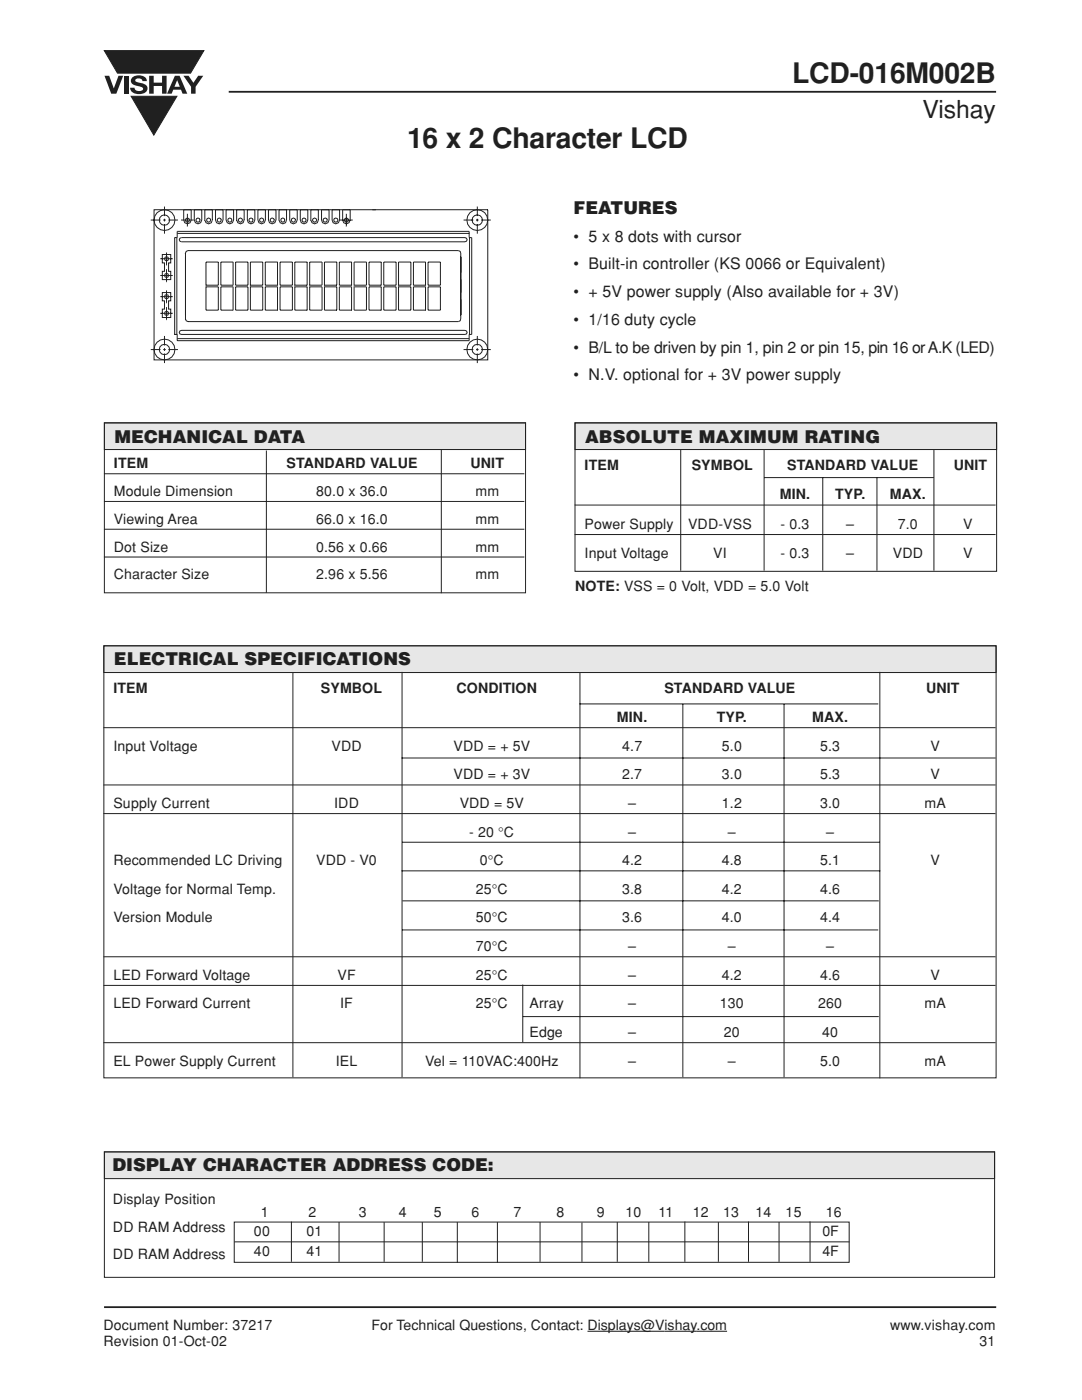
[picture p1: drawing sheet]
<svg xmlns="http://www.w3.org/2000/svg" width="216mm" height="279mm" viewBox="0 0 216 279" stroke-linecap="round" stroke-linejoin="round" font-family="sans-serif">
<path d="M45.6 18.3h153.2M20.8 260.9h178" fill="none" stroke="#231f20" stroke-width=".36"/>
<g fill="#231f20">
<path d="M20.9 15.1h.9l.9 2.5 .9-2.5h1l-1.4 3.6h-1z"/>
<path d="M24.7 15.1h.9v3.6h-.9z"/>
<path d="M26.4 15.4a2.08 2.08 0 0 1 2.8 .4l.1 .4h-.9a.78 .78 0 0 0-.7-.6 .78 .78 0 0 0-.7 .5l.2 .2 1 .3a1.07 1.07 0 0 1 1.2 1 1.07 1.07 0 0 1-1.1 1.1 1.72 1.72 0 0 1-2.3-1.2h.8a.95 .95 0 0 0 .8 .7 .95 .95 0 0 0 1-.5 1.3 1.3 0 0 0-1.3-.6 1.03 1.03 0 0 1-1-.5 1.03 1.03 0 0 1 .1-1.2z"/>
<path d="M29.8 15.1h.9v1.4h1.6v-1.4h.9v3.6h-.9v-1.5h-1.6v1.5h-.9z"/>
<path d="M36.6 15.1h1l1 1.4 .9-1.4h1.1l-1.6 2.2v1.4h-.9v-1.4z"/>
<path d="M20.8 10.1h19.9l-2.7 4.5h-14.6z"/>
<path d="M34.9 15.1h.9l1.6 3.6h-1l-.3-.8h-1.5l-.3 .8h-1zM35.3 16l-.5 1.3h1.1z"/>
</g>
<path d="M20.8 10.1h19.9l-2.7 4.5h-14.6z" fill="none" stroke="#231f20" stroke-width=".2"/>
<path d="M26.2 19.2h9.1l-4.6 7.8z" fill="#231f20"/>
<path d="M26.2 19.2h9.1l-4.6 7.8z" fill="none" stroke="#231f20" stroke-width=".2"/>
<path d="M117.2 265.7h27.9" fill="none" stroke="#231f20" stroke-width=".21"/>
<path d="M20.8 84.4h84.1v5.3h-84.1z" fill-rule="evenodd" fill="#e6e7e9" stroke="#231f20" stroke-width=".2"/>
<path d="M20.7 94.6h83.9M20.8 84.4h84.1v33.9h-84.1zM53.2 89.9v28.4M88.1 89.7v28.7M20.7 100.1h83.9M20.7 105.6h83.9M20.7 111.2h83.9" fill="none" stroke="#231f20" stroke-width=".2"/>
<path d="M114.7 84.4h84.2v5.3h-84.2z" fill-rule="evenodd" fill="#e6e7e9" stroke="#231f20" stroke-width=".2"/>
<path d="M114.7 84.4h84.2v29.6h-84.2zM135.8 89.8v24.1M152.4 95.3h33.8M152.5 89.8v24.1M164.2 95.2v18.7M175 95.2v18.7M186.4 89.8v24.1M114.6 100.8h84.1M114.6 106.7h84.1" fill="none" stroke="#231f20" stroke-width=".2"/>
<path d="M20.7 128.9h178.1v5.3h-178.1z" fill-rule="evenodd" fill="#e6e7e9" stroke="#231f20" stroke-width=".2"/>
<g fill="none" stroke="#231f20" stroke-width=".2">
<path d="M20.7 128.9h178.1v86.2h-178.1zM58.4 134.3v80.7M80.2 134.1v80.9M115.7 134.3v80.9M175.6 134.1v81.1M20.6 145.2h178.1M20.6 156.7h178.1M80.1 151.3h118.6M115.6 140.5h59.6M136.3 140.5v74.5M156.4 140.5v74.5M20.6 162.4h178.1"/>
<path d="M80.1 173.8h95.5M80.2 168.1h95.3M80.4 179.8h94.9M20.6 190.9h178.1M20.6 196.7h178.1M80.2 185.6h95M104.3 196.5v11.5M20.6 208.1h178.1M104.3 202.9h71"/>
</g>
<path d="M20.8 229.9h177.7v5.3h-177.7z" fill-rule="evenodd" fill="#e6e7e9" stroke="#231f20" stroke-width=".2"/>
<g fill="none" stroke="#231f20" stroke-width=".2">
<path d="M30.1 43.9h1.9M30.7 41.9h66.6v29.9h-66.6zM32 51.6h2.5M32 55h2.5M32 59.2h2.5M32.4 50.8h1.7v1.7h-.5v1.6h.5v1.7h-1.7v-1.7h.4v-1.6h-.4zM32.4 58.4h1.7v1.6h-.5v1.7h.5v1.7h-1.7v-1.7h.4v-1.7h-.4zM32.6 43.9h.5M32.8 41.2v1.9M32.8 43.7v.5M32.8 44.7v1.9M33.2 50.4l.1 2.5"/>
<path d="M33.2 53.7l.1 2.5M33.2 58l.1 2.4M33.6 59.2l-.1-.3-.3-.1-.3 .1-.1 .3 .1 .3 .3 .1 .3-.1 .2-.3M33.6 55l-.1-.3-.3-.1-.3 .1-.1 .3 .1 .3 .3 .1 .3-.1 .2-.3M33.6 51.6l-.1-.2-.3-.2-.3 .2-.1 .2 .1 .3 .3 .2 .3-.2 .2-.3M33.6 43.9h1.9M35.3 47.4v19.3M35.4 46.2h58.2v1.2h.5v19.3h-.5v1.3h-58.2v-1.3h-.5v-19.3h.5zM35.4 46.6h58.2M35.9 47.5l.3-.1h56.6l.3 .1 .1 .4-.1 .2-.3 .2h-56.6l-.3-.2-.1-.2zM36.2 43.9h2.5M36.7 41.9h1.5v2l-.3 .5-.5 .3-.5-.3-.2-.5z"/>
<path d="M37 51.3v11.6M37.4 42.7v2.5M38.8 41.9h1.5v2l-.3 .5-.5 .3-.5-.3-.2-.5zM39.9 43.9l-.1-.3-.3-.1-.3 .1-.1 .3 .1 .3 .3 .1 .3-.1 .2-.3M40.9 41.9v2M40.9 43.9l.2 .5 .5 .3 .6-.3 .2-.5M40.9 41.9h1.5M41.1 57.2h2.5v4.7h-2.5zM41.1 52.3h2.5v4.6h-2.5zM42.4 41.9v2M43 41.9h1.5v2l-.2 .5-.6 .3-.5-.3-.2-.5zM44.1 43.9l-.1-.3-.3-.1-.2 .1-.2 .3 .2 .3 .2 .1 .3-.1 .2-.3"/>
<path d="M45.1 41.9h1.5v2l-.2 .5-.6 .3-.5-.3-.2-.5zM46.5 57.2v4.7h-2.4v-4.7h2.4M46.5 52.3v4.6M46.5 52.3h-2.4v4.6h2.4M47 52.3h2.5v4.6h-2.5zM47 57.2h2.5v4.7h-2.5zM47.2 41.9h1.5v2l-.2 .5-.5 .3-.6-.3-.2-.5zM49.4 41.9h1.5v2l-.3 .5-.5 .3-.5-.3-.2-.5zM50 57.2h2.4v4.7h-2.4zM50 52.3h2.4v4.6h-2.4zM50.5 43.9l-.1-.3-.3-.1-.3 .1-.1 .3 .1 .3 .3 .1 .3-.1 .1-.3M51.5 41.9h1.5v2l-.3 .5-.5 .3-.5-.3-.2-.5z"/>
<path d="M53.6 41.9h1.5v2l-.3 .5-.5 .3-.5-.3-.2-.5zM54.7 43.9l-.1-.3-.3-.1-.3 .1-.1 .3 .1 .3 .3 .1 .3-.1 .2-.3M55.4 57.2v4.7h-2.5v-4.7h2.5M55.4 52.3v4.6M55.4 52.3h-2.5v4.6h2.5M55.7 41.9v2M55.7 43.9l.2 .5 .5 .3 .6-.3 .2-.5M55.7 41.9h1.5M55.9 52.3h2.4v4.6h-2.4zM55.9 57.2h2.4v4.7h-2.4zM57.2 41.9v2M57.8 41.9h1.5v2l-.2 .5-.6 .3-.5-.3-.2-.5z"/>
<path d="M58.8 57.2h2.5v4.7h-2.5l.1-4.7M58.8 52.3h2.5v4.6h-2.5zM59.9 41.9h1.5v2l-.2 .5-.5 .3-.6-.3-.2-.5zM61.8 52.3h2.5v4.6h-2.5zM61.8 57.2h2.5v4.7h-2.5zM62 41.9l.1 2M62 43.9l.3 .5 .5 .3 .5-.3 .2-.5M62.1 41.9h1.4M63.5 41.9v2M64.2 41.9h1.5v2l-.3 .5-.5 .3-.5-.3-.2-.5zM65.3 43.9l-.1-.3-.3-.1-.3 .1-.1 .3 .1 .3 .3 .1 .3-.1 .1-.3M66.3 41.9h1.5v2l-.3 .5-.5 .3-.5-.3-.2-.5z"/>
<path d="M67.2 57.2v4.7h-2.5v-4.7h2.5M67.2 52.3v4.6M67.2 52.3h-2.5v4.6h2.5M67.9 43.9h2.5M68.4 41.9h1.5v2l-.3 .5-.5 .3-.5-.3-.2-.5zM69.1 42.7v2.5M70.2 57.2v4.7h-2.5v-4.7h2.5M70.2 52.3v4.6M70.2 52.3h-2.5v4.6h2.5M70.7 52.3h2.4v4.6h-2.4zM70.7 57.2h2.4v4.7h-2.4v-4.7M73.6 57.2h2.5v4.7h-2.5z"/>
<path d="M73.6 52.3h2.5v4.6h-2.5zM74.3 41.9h.7M76.6 52.3h2.4v4.6h-2.4zM76.6 57.2h2.4v4.7h-2.4zM79.5 57.2h2.5v4.7h-2.5v-4.7M79.5 52.3h2.5v4.6h-2.5zM84.9 57.2v4.7h-2.4v-4.7h2.4M84.9 52.3v4.6M84.9 52.3h-2.4v4.6h2.4M85.4 52.3h2.5v4.6h-2.5zM85.4 57.2h2.5v4.7h-2.5zM91.9 55.8l.1 2.6"/>
<path d="M92 54.5l-.1-3.2 .1 11.6-.1-3.2M92.5 43.9h2M93.7 47.4v19.3M95 43.9h.5M95.2 41.2v1.9M95.2 43.7v.5M95.2 44.7v1.9M96.1 43.9h1.8M30.1 69.8h1.9M32 62.5h2.5M32.6 69.8h.5M32.8 67v2"/>
<path d="M32.8 69.5v.5M32.8 70.6v1.9M33.2 61.3l.1 2.5M33.6 62.5l-.1-.3-.3-.1-.3 .1-.1 .3 .1 .3 .3 .2 .3-.2 .2-.3M33.6 69.8h1.9M35.4 67.6h58.2M35.9 66.1l.3-.2h56.6l.3 .2 .1 .2-.1 .3-.3 .1h-56.6l-.3-.1-.1-.3zM37.5 64.2h54l.3-.2 .2-.3-.1-13.2-.1-.3-.3-.2h-54l-.3 .2-.2 .3v13.2l.2 .3 .3 .2M92.5 69.8h2M95 69.8h.5M95.2 67v2M95.2 69.5v.5"/>
<path d="M95.2 70.6v1.9M96.1 69.8h1.8M20.8 229.9h177.7v25h-177.7zM46.7 243.9h122.7v8h-122.7zM46.8 247.8h122.7M58.1 243.8v8M67.7 243.9v7.9M76.6 243.9v7.9M84.3 243.9v7.9M91.3 243.9v8.1M99.3 243.9v8.1M107.8 243.9v7.9"/>
<path d="M116.1 244v7.8M123.2 243.9v7.9M129.5 243.9v7.9M136.7 243.8v8M143.3 243.9v7.9M149.4 243.8v8M155.5 243.9v7.9M161.6 243.8v8"/>
<circle cx="32.8" cy="43.9" r="1.05"/>
<circle cx="32.8" cy="43.9" r="2.08"/>
<circle cx="37.4" cy="43.9" r=".42"/>
<circle cx="41.6" cy="43.9" r=".42"/>
<circle cx="45.9" cy="43.9" r=".42"/>
<circle cx="48" cy="43.9" r=".42"/>
<circle cx="52.2" cy="43.9" r=".42"/>
<circle cx="56.4" cy="43.9" r=".42"/>
<circle cx="58.5" cy="43.9" r=".42"/>
<circle cx="60.7" cy="43.9" r=".42"/>
<circle cx="62.8" cy="43.9" r=".42"/>
<circle cx="67" cy="43.9" r=".42"/>
<circle cx="69.1" cy="43.9" r=".42"/>
<circle cx="95.2" cy="43.9" r="1.05"/>
<circle cx="95.2" cy="43.9" r="2.08"/>
<circle cx="32.8" cy="69.8" r="1.05"/>
<circle cx="32.8" cy="69.8" r="2.08"/>
<circle cx="95.2" cy="69.8" r="1.05"/>
<circle cx="95.2" cy="69.8" r="2.08"/>
</g>
<g font-size="5.6" fill="#231f20">
<text x="158.1" y="16.5">LCD-016M002B</text>
<text x="81.2" y="29.5">16 x 2 Character LCD</text>
</g>
<text font-size="4.9" fill="#231f20" x="184.1" y="23.6">Vishay</text>
<g font-size="3.5" fill="#231f20">
<text x="114.4" y="42.7">FEATURES</text>
<text x="22.8" y="88.4">MECHANICAL DATA</text>
<text x="116.8" y="88.4">ABSOLUTE MAXIMUM RATING</text>
<text x="22.7" y="132.7">ELECTRICAL SPECIFICATIONS</text>
<text x="22.4" y="233.7">DISPLAY CHARACTER ADDRESS CODE:</text>
</g>
<g font-size="3.2" fill="#231f20">
<text x="114.4" y="48.2">• 5 x 8 dots with cursor</text>
<text x="114.4" y="53.8">• Built-in controller (KS 0066 or Equivalent)</text>
<text x="114.4" y="59.3">• + 5V power supply (Also available for + 3V)</text>
<text x="114.4" y="64.8">• 1/16 duty cycle</text>
<text x="114.4" y="70.4">• B/L to be driven by pin 1, pin 2 or pin 15, pin 16 or A.K (LED)</text>
<text x="114.4" y="75.9">• N.V. optional for + 3V power supply</text>
</g>
<g font-size="2.8" fill="#231f20">
<text x="22.7" y="93.5">ITEM</text>
<text x="57.2" y="93.5">STANDARD VALUE</text>
<text x="93.9" y="93.5">UNIT</text>
<text x="116.7" y="93.7">ITEM</text>
<text x="138" y="93.7">SYMBOL</text>
<text x="157.1" y="93.7">STANDARD VALUE</text>
<text x="190.3" y="93.7">UNIT</text>
<text x="22.7" y="99">Module Dimension</text>
<text x="63.1" y="99">80.0 x 36.0</text>
<text x="94.9" y="99">mm</text>
<text x="155.6" y="99.6">MIN.</text>
<text x="166.6" y="99.6">TYP.</text>
<text x="177.6" y="99.6">MAX.</text>
<text x="22.7" y="104.5">Viewing Area</text>
<text x="63.1" y="104.5">66.0 x 16.0</text>
<text x="94.9" y="104.5">mm</text>
<text x="116.7" y="105.5">Power Supply</text>
<text x="137.3" y="105.5">VDD-VSS</text>
<text x="155.8" y="105.5">- 0.3</text>
<text x="168.9" y="105.5">–</text>
<text x="179.2" y="105.5">7.0</text>
<text x="192.2" y="105.5">V</text>
<text x="22.7" y="110.1">Dot Size</text>
<text x="63.1" y="110.1">0.56 x 0.66</text>
<text x="94.9" y="110.1">mm</text>
<text x="116.7" y="111.4">Input Voltage</text>
<text x="142.3" y="111.4">VI</text>
<text x="155.7" y="111.4">- 0.3</text>
<text x="168.9" y="111.4">–</text>
<text x="178.1" y="111.4">VDD</text>
<text x="192.2" y="111.4">V</text>
<text x="22.7" y="115.6">Character Size</text>
<text x="63.1" y="115.6">2.96 x 5.56</text>
<text x="94.9" y="115.6">mm</text>
<text x="114.8" y="118">NOTE: VSS = 0 Volt, VDD = 5.0 Volt</text>
<text x="22.6" y="138.4">ITEM</text>
<text x="64" y="138.4">SYMBOL</text>
<text x="91.1" y="138.4">CONDITION</text>
<text x="132.6" y="138.4">STANDARD VALUE</text>
<text x="184.8" y="138.4">UNIT</text>
<text x="22.6" y="149.8">Input Voltage</text>
<text x="66.1" y="149.8">VDD</text>
<text x="90.5" y="149.8">VDD = + 5V</text>
<text x="123.1" y="144.1">MIN.</text>
<text x="124.2" y="149.8">4.7</text>
<text x="143" y="144.1">TYP.</text>
<text x="144.1" y="149.8">5.0</text>
<text x="162.1" y="144.1">MAX.</text>
<text x="163.6" y="149.8">5.3</text>
<text x="185.7" y="149.8">V</text>
<text x="90.5" y="155.5">VDD = + 3V</text>
<text x="124.2" y="155.5">2.7</text>
<text x="144" y="155.5">3.0</text>
<text x="163.6" y="155.5">5.3</text>
<text x="185.7" y="155.5">V</text>
<text x="22.6" y="161.2">Supply Current</text>
<text x="66.7" y="161.2">IDD</text>
<text x="91.7" y="161.2">VDD = 5V</text>
<text x="125.3" y="161.2">–</text>
<text x="144.1" y="161.2">1.2</text>
<text x="163.7" y="161.2">3.0</text>
<text x="184.5" y="161.2">mA</text>
<text x="93.6" y="166.9">- 20 °C</text>
<text x="125.3" y="166.9">–</text>
<text x="145.2" y="166.9">–</text>
<text x="164.8" y="166.9">–</text>
<text x="22.6" y="172.7">Recommended LC Driving</text>
<text x="63.1" y="172.7">VDD - V0</text>
<text x="95.7" y="172.7">0°C</text>
<text x="124.1" y="172.7">4.2</text>
<text x="144" y="172.7">4.8</text>
<text x="163.6" y="172.7">5.1</text>
<text x="185.7" y="172.7">V</text>
<text x="22.6" y="178.4">Voltage for Normal Temp.</text>
<text x="95" y="178.4">25°C</text>
<text x="124.1" y="178.4">3.8</text>
<text x="144" y="178.4">4.2</text>
<text x="163.6" y="178.4">4.6</text>
<text x="22.6" y="184.1">Version Module</text>
<text x="95" y="184.1">50°C</text>
<text x="124.1" y="184.1">3.6</text>
<text x="144" y="184.1">4.0</text>
<text x="163.6" y="184.1">4.4</text>
<text x="95" y="189.8">70°C</text>
<text x="125.3" y="189.8">–</text>
<text x="145.2" y="189.8">–</text>
<text x="164.8" y="189.8">–</text>
<text x="22.6" y="195.5">LED Forward Voltage</text>
<text x="67.3" y="195.5">VF</text>
<text x="95" y="195.5">25°C</text>
<text x="125.3" y="195.5">–</text>
<text x="144" y="195.5">4.2</text>
<text x="163.6" y="195.5">4.6</text>
<text x="185.7" y="195.5">V</text>
<text x="22.6" y="201.2">LED Forward Current</text>
<text x="67.9" y="201.2">IF</text>
<text x="95" y="201.2">25°C</text>
<text x="105.6" y="201.2">Array</text>
<text x="125.3" y="201.2">–</text>
<text x="143.6" y="201.2">130</text>
<text x="163.2" y="201.2">260</text>
<text x="184.5" y="201.2">mA</text>
<text x="105.6" y="206.9">Edge</text>
<text x="125.3" y="206.9">–</text>
<text x="144.4" y="206.9">20</text>
<text x="164" y="206.9">40</text>
<text x="22.6" y="212.8">EL Power Supply Current</text>
<text x="67" y="212.8">IEL</text>
<text x="84.8" y="212.8">Vel = 110VAC:400Hz</text>
<text x="125.3" y="212.8">–</text>
<text x="145.2" y="212.8">–</text>
<text x="163.7" y="212.8">5.0</text>
<text x="184.5" y="212.8">mA</text>
<text x="22.5" y="240.2">Display Position</text>
<text x="22.5" y="245.8">DD RAM Address</text>
<text x="52.1" y="242.8">1</text>
<text x="61.6" y="242.8">2</text>
<text x="71.6" y="242.8">3</text>
<text x="79.6" y="242.8">4</text>
<text x="86.6" y="242.8">5</text>
<text x="94.1" y="242.8">6</text>
<text x="102.5" y="242.8">7</text>
<text x="111.1" y="242.8">8</text>
<text x="119.1" y="242.8">9</text>
<text x="124.8" y="242.8">10</text>
<text x="131.4" y="242.8">11</text>
<text x="138.3" y="242.8">12</text>
<text x="144.3" y="242.8">13</text>
<text x="150.8" y="242.8">14</text>
<text x="156.8" y="242.8">15</text>
<text x="164.8" y="242.8">16</text>
<text x="22.5" y="251.3">DD RAM Address</text>
<text x="50.7" y="246.7">00</text>
<text x="50.7" y="250.7">40</text>
<text x="61.2" y="246.7">01</text>
<text x="61.2" y="250.7">41</text>
<text x="164.1" y="246.7">0F</text>
<text x="164.1" y="250.7">4F</text>
<text x="20.6" y="265.5">Document Number: 37217</text>
<text x="20.6" y="268.7">Revision 01-Oct-02</text>
<text x="74.1" y="265.4">For Technical Questions, Contact: Displays@Vishay.com</text>
<text x="177.6" y="265.5">www.vishay.com</text>
<text x="195.5" y="268.6">31</text>
</g>
</svg>
